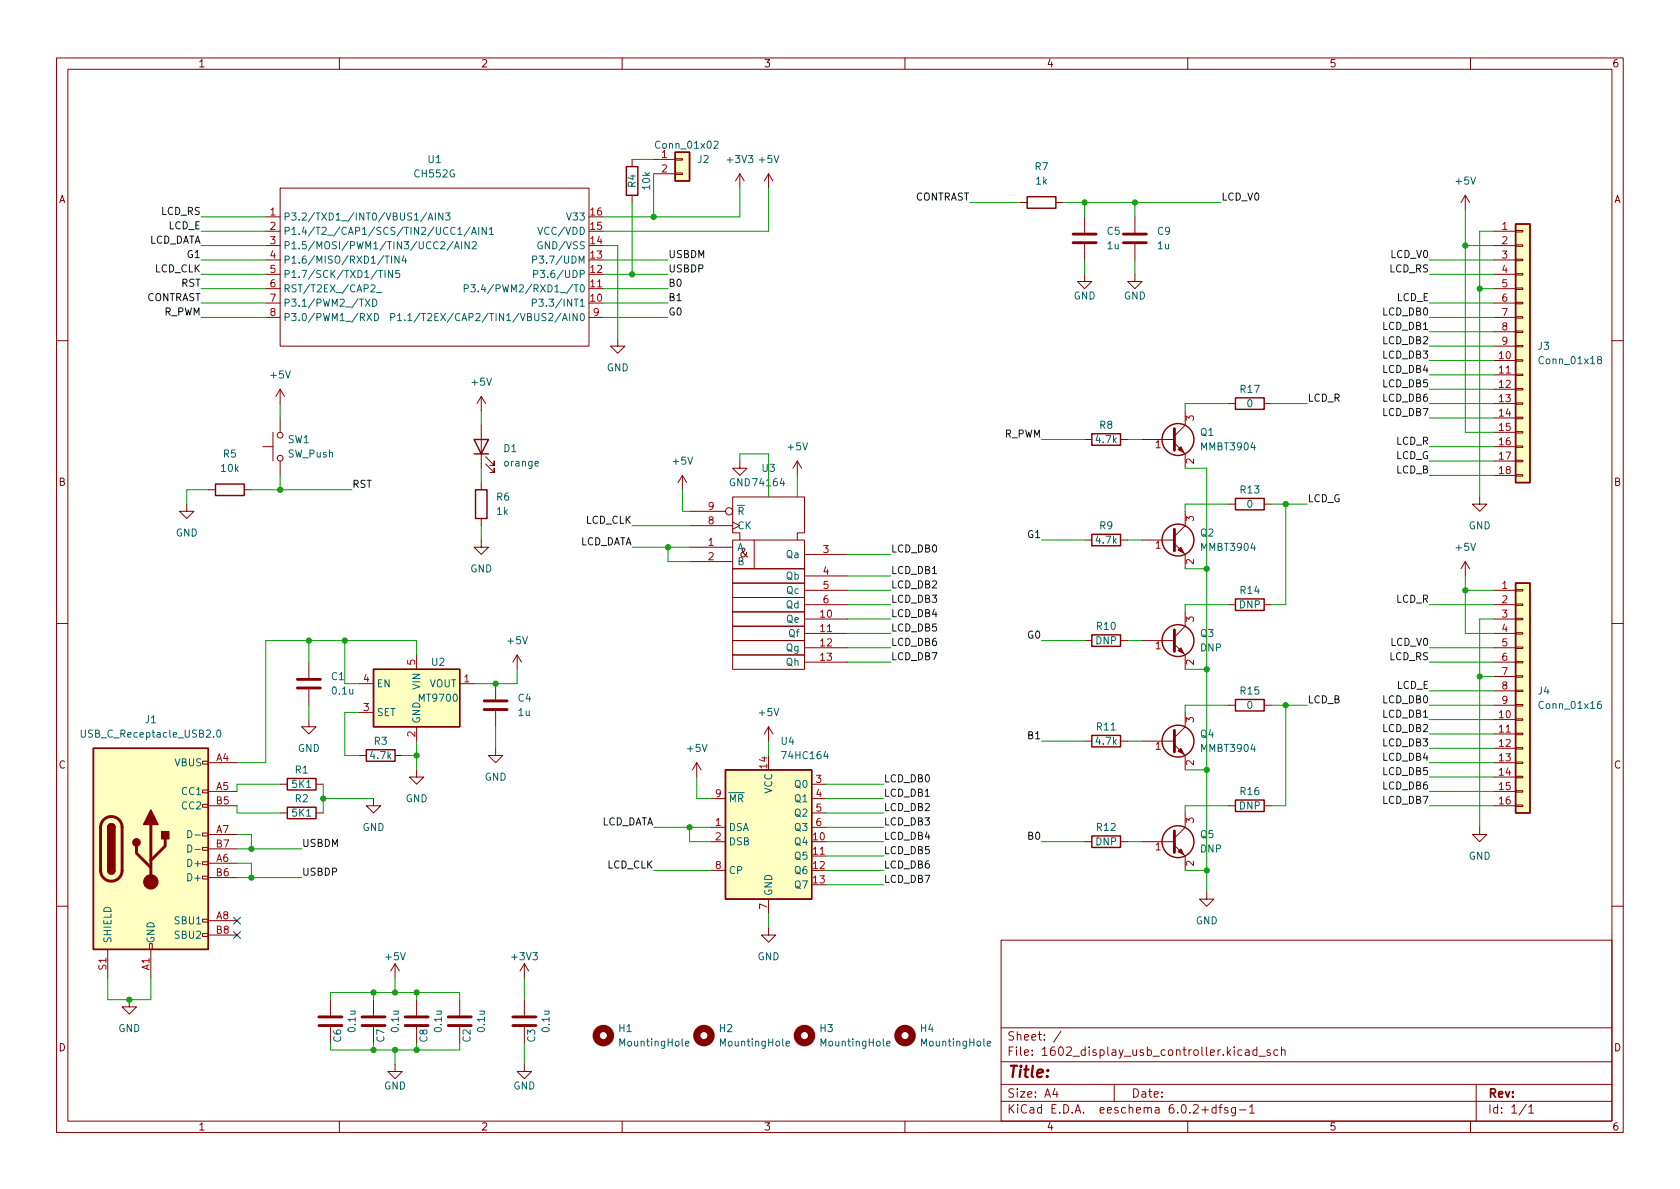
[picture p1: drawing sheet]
<svg xmlns="http://www.w3.org/2000/svg" width="297mm" height="210mm" viewBox="0 0 297 210" stroke-linecap="round" stroke-linejoin="round" font-family="sans-serif">
<g fill="none" stroke="#840000" stroke-width=".18">
<path d="M10 10.2h277v190.1h-277zM12 12.2h273v186.1h-273zM60 10.2v2M110 10.2v2M160 10.2v2M210 10.2v2M260 10.2v2M47 38.3h2.5M49.5 33.3h54.6v27.9h-54.6zM111.8 28.2v1.3M111.8 34.5v1.3M115.6 28.2h3.8"/>
<path d="M115.6 30.7h3.8M119.4 30.6h1.2v.3h-1.2zM119.4 28.1h1.2v.2h-1.2zM130.8 30.7l-.8 1.3M130.8 30.7v2.6M130.8 30.7l.8 1.3M135.9 30.7v2.6M135.9 30.7l-.8 1.3M135.9 30.7l.8 1.3M180.3 35.8h1.3M186.7 35.8h1.3M191.8 38.3v2.8"/>
<path d="M200.7 38.3v2.8M259.1 34.5l-.8 1.3M259.1 34.5v2.6M259.1 34.5l.7 1.3M47 51h2.5M47 40.9h2.5M47 43.4h2.5M47 46h2.5M47 48.5h2.5M47 53.6h2.5M47 56.1h2.5M104.1 51h2.6"/>
<path d="M104.1 56.1h2.6M109.2 59.9v1.3h1.3l-1.3 1.3-1.3-1.3h1.3M191.8 48.5v1.3h1.2l-1.2 1.2-1.3-1.2h1.3M191.8 43.2v2.8M200.7 48.5v1.3h1.2l-1.2 1.2-1.3-1.2h1.3M200.7 43.2v2.8M264.2 51h3.8M264.2 40.9h3.8M264.2 43.4h3.8M264.2 46h3.8M264.2 48.5h3.8M264.2 53.6h3.8"/>
<path d="M264.2 56.1h3.8M264.2 58.7h3.8M268 58.5h1.2v.3h-1.2zM268 56h1.2v.3h-1.2zM268 53.5h1.2v.2h-1.2zM268 50.9h1.2v.3h-1.2zM268 48.4h1.2v.2h-1.2zM268 45.8h1.2v.3h-1.2zM268 43.3h1.2v.3h-1.2zM268 40.8h1.2v.2h-1.2zM10 60.2h2M46.5 79h1.8"/>
<path d="M48.3 76.4v5.1M49.5 68.8v2.6M49.5 73.9v2.5M49.5 68.8l-.7 1.3M49.5 68.8l.8 1.3M85.1 70.1v2.5M85.1 75.2v7.6M85.1 70.1l-.8 1.3M85.1 70.1l.8 1.3M191.8 77.7h1.2M198.1 77.7h1.3M201.9 77.7h5.7"/>
<path d="M207.6 78.4l1.9 1.9v2.5M209.5 72.6v2.6l-1.9 1.9M217.2 71.4h1.2M223.5 71.4h1.3M264.2 79h3.8M264.2 71.4h3.8M264.2 63.7h3.8M264.2 66.3h3.8M264.2 68.8h3.8M264.2 73.9h3.8M264.2 76.4h3.8M264.2 61.2h3.8"/>
<path d="M268 78.9h1.2v.2h-1.2zM268 76.3h1.2v.3h-1.2zM268 73.8h1.2v.2h-1.2zM268 71.2h1.2v.3h-1.2zM268 68.7h1.2v.3h-1.2zM268 66.2h1.2v.2h-1.2zM268 63.6h1.2v.3h-1.2zM268 61.1h1.2v.2h-1.2zM285 60.2h2M33 89.1v1.3h1.3l-1.3 1.3-1.3-1.3h1.3M36.8 86.6h1.3M43.2 86.6h1.2"/>
<path d="M49.5 81.5v2.6M85.1 95.5v1.3h1.3l-1.3 1.2-1.3-1.2h1.3M85.1 85.3v1.3M85.1 91.7v1.3M85.9 82l1.5 1.6v-.8v.8h-.8M85.9 80.8l1.5 1.5v-.8v.8h-.8M120.6 84.1l-.7 1.2M120.6 84.1v2.5M120.6 84.1l.8 1.2M121.9 96.8h7.6M121.9 99.3h7.6M121.9 93h7.6"/>
<path d="M121.9 90.4h6.4M129.5 95.5h12.7v5.1h-12.7zM129.5 92.3l1.3 .7-1.3 .6M130.8 95.5v-1.3h-1.3v-6.3h12.7v6.3h-1.2v1.3M130.8 81.5v1.3h1.3l-1.3 1.3-1.3-1.3h1.3M133.3 95.5v5.1M141 81.5l-.8 1.3M141 81.5v2.6M141 81.5l.7 1.3M142.2 98h7.7M191.8 95.5h1.2M198.1 95.5h1.3"/>
<path d="M201.9 95.5h5.7M207.6 96.1l1.9 1.9v2.6M209.5 90.4v2.6l-1.9 1.9M217.2 89.1h1.2M223.5 89.1h1.3M259.1 99.3v2.5M259.1 99.3l-.8 1.3M259.1 99.3l.7 1.3M261.6 87.9v1.2h1.3l-1.3 1.3-1.3-1.3h1.3M264.2 81.5h3.8M264.2 84.1h3.8M268 83.9h1.2v.3h-1.2z"/>
<path d="M268 81.4h1.2v.3h-1.2zM10 110.2h2M54.6 117.1v2.8M73.7 115.8v2.6M91.4 115.8l-.7 1.3M91.4 115.8v2.6M91.4 115.8l.8 1.3M129.5 115.8h12.7v2.6h-12.7zM129.5 113.3h12.7v2.5h-12.7zM129.5 110.7h12.7v2.6h-12.7zM129.5 108.2h12.7v2.5h-12.7zM129.5 105.7h12.7v2.5h-12.7z"/>
<path d="M129.5 103.1h12.7v2.6h-12.7zM129.5 100.6h12.7v2.5h-12.7zM142.2 109.5h7.7M142.2 112h7.7M142.2 114.5h7.7M142.2 117.1h7.7M142.2 101.8h7.7M142.2 104.4h7.7M142.2 106.9h7.7M191.8 113.3h1.2M198.1 113.3h1.3M201.9 113.3h5.7"/>
<path d="M207.6 113.9l1.9 1.9v2.6M209.5 108.2v2.5l-1.9 1.9M217.2 106.9h1.2M223.5 106.9h1.3M264.2 109.5h3.8M264.2 112h3.8M264.2 114.5h3.8M264.2 117.1h3.8M264.2 104.4h3.8M264.2 106.9h3.8M264.2 119.6h3.8M268 119.5h1.2v.3h-1.2z"/>
<path d="M268 117h1.2v.2h-1.2zM268 114.4h1.2v.3h-1.2zM268 111.9h1.2v.2h-1.2zM268 109.3h1.2v.3h-1.2zM268 106.8h1.2v.3h-1.2zM268 104.3h1.2v.2h-1.2zM285 110.2h2M35.8 139.7h1v.5h-1zM35.8 134.6h1v.5h-1zM36.8 134.9h5.1M36.8 139.9h5.1M49.5 138.7h1.3"/>
<path d="M54.6 127.2v1.3h1.3l-1.3 1.3-1.3-1.3h1.3M54.6 121.9v2.8M55.9 138.7h1.2M63.5 120.9h2.5M63.5 126h2.5M63.5 133.6h1.3M69.8 133.6h1.3M73.7 136.1v1.3h1.2l-1.2 1.3-1.3-1.3h1.3M73.7 128.5v2.6M81.3 120.9h2.5M87.6 132.3v1.3h1.3l-1.3 1.3-1.2-1.3h1.2M87.6 120.9v2.8"/>
<path d="M87.6 125.7v2.8M123.2 134.9l-.8 1.2M123.2 134.9v2.5M123.2 134.9l.8 1.2M135.9 128.5v2.6M135.9 128.5l-.8 1.3M135.9 128.5l.8 1.3M143.5 138.7h2.5M191.8 131.1h1.2M198.1 131.1h1.3M201.9 131.1h5.7M207.6 131.7l1.9 1.9v2.5"/>
<path d="M209.5 126v2.5l-1.9 1.9M217.2 124.7h1.2M223.5 124.7h1.3M264.2 124.7h3.8M264.2 134.9h3.8M264.2 139.9h3.8M264.2 127.2h3.8M264.2 129.8h3.8M264.2 132.3h3.8M264.2 137.4h3.8M264.2 122.2h3.8M268 139.8h1.2v.3h-1.2z"/>
<path d="M268 137.3h1.2v.2h-1.2zM268 134.7h1.2v.3h-1.2zM268 132.2h1.2v.3h-1.2zM268 129.7h1.2v.2h-1.2zM268 127.1h1.2v.3h-1.2zM268 124.6h1.2v.2h-1.2zM268 122h1.2v.3h-1.2zM35.8 154.9h1v.5h-1zM35.8 152.4h1v.5h-1zM35.8 149.9h1v.5h-1zM35.8 147.3h1v.5h-1zM35.8 142.2h1v.5h-1z"/>
<path d="M36.8 152.6h5.1M36.8 147.6h5.1M36.8 142.5h5.1M36.8 155.2h5.1M36.8 150.1h5.1M49.5 143.8h1.3M55.9 143.8h1.2M66 141.2v1.3h1.3l-1.3 1.3-1.2-1.3h1.2M125.7 148.8h2.6M125.7 146.3h2.6M125.7 141.2h2.6M125.7 153.9h2.6"/>
<path d="M135.9 159v2.5M143.5 146.3h2.5M143.5 151.4h2.5M143.5 141.2h2.5M143.5 143.8h2.5M191.8 148.8h1.2M198.1 148.8h1.3M201.9 148.8h5.7M207.6 149.5l1.9 1.9v2.5M209.5 143.8v2.5l-1.9 1.9M213.4 157.7v1.3h1.2l-1.2 1.3-1.3-1.3h1.3M217.2 142.5h1.2"/>
<path d="M223.5 142.5h1.3M261.6 146.3v1.3h1.3l-1.3 1.2-1.3-1.2h1.3M264.2 142.5h3.8M268 142.4h1.2v.2h-1.2zM10 160.2h2M19 167.9v5.1M22.9 176.8v1.2h1.2l-1.2 1.3-1.3-1.3h1.3M26.4 166.9h.5v1h-.5zM26.7 167.9v5.1M35.8 165.1h1v.5h-1zM35.8 162.6h1v.5h-1zM36.8 162.8h5.1"/>
<path d="M36.8 165.3h5.1M58.4 176.8v2.8M66 176.8v2.8M69.8 170.4l-.7 1.3M69.8 170.4v2.6M69.8 170.4l.8 1.3M73.7 176.8v2.8M81.3 176.8v2.8M92.7 170.4v2.6M92.7 176.8v2.8M92.7 170.4l-.8 1.3M92.7 170.4l.8 1.3"/>
<path d="M135.9 164.1v1.2h1.3l-1.3 1.3-1.3-1.3h1.3M177 166.3h108v32h-108zM285 160.2h2M60 198.3v2M69.8 188.2v1.3h1.3l-1.3 1.2-1.2-1.2h1.2M92.7 188.2v1.3h1.3l-1.3 1.2-1.3-1.2h1.3M110 198.3v2M160 198.3v2M177 194.8h108M177 191.8h108M177 187.8h108M177 181.8h108"/>
<path d="M186.5 192.5l-.4 1h1M186.9 193v1M187.6 182.4l-1.3 1.9M197 191.8v3M210 198.3v2M215 195.9l-.4-.1-.3 .3v.4l.1 .3h.6M215 195.3v1.5M215.5 195.8h.6M216.1 195.3l-.4 .2v1.3M217.1 195.9l-.4-.1-.2 .2 .1 .3 .5 .1v.4h-.6M218.4 195.8v1.2l-.3 .3h-.3M218.4 195.9l-.4-.1-.3 .3v.4l.2 .3h.5"/>
<path d="M219.1 196.3h1.2M220.2 185.7h.6l.1 .9M220.9 186l-.5 .1a.29 .29 0 0 0-.3 .2 .29 .29 0 0 0 .3 .3h.5M220.9 195.8l.5-.5v1.5M220.9 196.8h.9M222.2 185.7l-.4-.1-.3 .3v.4l.1 .3h.6M222.2 185.1v1.5M222.6 186.8h1.1M224.6 185.7l-.4-.1-.2 .2 .1 .3 .5 .1v.4h-.6M225.9 185.7l-.4-.1-.3 .3v.4l.2 .3h.5M226.6 185.8l.2-.2 .3 .1 .1 .9M226.6 185.1v1.5"/>
<path d="M260 198.3v2M261 191.8v6.5M269.9 195.3l-1.3 1.9M270.3 195.8l.4-.5v1.5M270.3 196.8h.9"/>
<circle cx="49.5" cy="77" r=".51"/>
<circle cx="49.5" cy="81" r=".51"/>
<circle cx="128.9" cy="90.4" r=".63"/>
</g>
<g fill="none" stroke="#840000" stroke-width=".25">
<path d="M110.7 29.5h2.1v5h-2.1zM119.4 26.9h2.5v5.1h-2.5zM181.6 34.8h5.1v2h-5.1zM268 39.6h2.5v45.7h-2.5zM83.8 77.7h2.6l-1.3 2.6zM193 76.7h5.1v2h-5.1zM218.4 70.4h5.1v2h-5.1zM38.1 85.6h5.1v2h-5.1zM83.8 80.3h2.6M84.1 86.6h2v5.1h-2zM193 94.5h5.1v2h-5.1zM218.4 88.1h5.1v2.1h-5.1z"/>
<path d="M66 118.4h15.3v10.1h-15.3zM193 112.3h5.1v2h-5.1zM218.4 105.9h5.1v2h-5.1zM268 103.1h2.5v40.7h-2.5zM16.5 132.3h20.3v35.6h-20.3zM50.8 137.7h5.1v2h-5.1zM64.8 132.6h5v2h-5zM128.3 136.1h15.2v22.9h-15.2zM193 130h5.1v2.1h-5.1zM218.4 123.7h5.1v2h-5.1zM19 153.9a.64 .64 0 0 0 .7 .7 .64 .64 0 0 0 .6-.7M19 146.3a.64 .64 0 0 1 .7-.6 .64 .64 0 0 1 .6 .6"/>
<path d="M50.8 142.7h5.1v2.1h-5.1zM193 147.8h5.1v2.1h-5.1zM218.4 141.5h5.1v2h-5.1z"/>
<circle cx="208.3" cy="77.7" r="2.82"/>
<circle cx="208.3" cy="95.5" r="2.82"/>
<circle cx="208.3" cy="113.3" r="2.82"/>
<circle cx="208.3" cy="131.1" r="2.82"/>
<circle cx="208.3" cy="148.8" r="2.82"/>
</g>
<g fill="#ffffc2" stroke="#ffffc2" stroke-width=".18">
<path d="M119.4 26.9h2.5v5.1h-2.5z"/>
<path d="M128.3 136.1h15.2v22.9h-15.2z"/>
<path d="M268 39.6h2.5v45.7h-2.5z"/>
<path d="M16.5 132.3h20.3v35.6h-20.3z"/>
<path d="M66 118.4h15.3v10.1h-15.3z"/>
<path d="M268 103.1h2.5v40.7h-2.5z"/>
</g>
<g fill="none" stroke="#006464" stroke-width=".18">
<path d="M75.5 37.6l-1.1 1.6M75.7 38.9l.4-1.2 .4 1.2M75.8 38.6h.6M77 37.7v1.2M78.3 37.7v1.2l-.7-1.2v1.2M78.8 37.7h.8l-.5 .4 .4 .2v.5l-.2 .1-.5-.1M126.2 25.1l.5-.1 .3 .3-.8 .9h.8M64.6 52.9l.8 1.3M64.9 55.4l.8 1.3M65.4 52.9l-.8 1.3M65.6 50.5l.5-.1 .2 .3-.8 .9h.8M65.7 55.4l-.8 1.3"/>
<path d="M65.9 52.9a.64 .64 0 0 1 .7 .6 .64 .64 0 0 1-.7 .7zM66.2 55.4a.64 .64 0 0 1 .7 .7 .64 .64 0 0 1-.7 .6zM66.6 51.7h.9M68.1 45.3h.7M68.1 47.8v1.3M69.1 56.1l.6-.1 .1-.1-.1-.3-.6-.2v1.3M69.2 45.3v1.2M69.4 47.8v1.3l-.7-1.3v1.3M70.3 55.8l.4-.4v1.3M70.3 56.7h.7M70.6 45.3v1.2l-.8-1.2v1.2M70.6 47.8h-.6v.6l.1-.1 .5 .1 .1 .1-.1 .5-.2 .1-.4-.1"/>
<path d="M71.4 45.2l-.3 .9h.8M71.6 56.6v.1M71.7 45.7v.8M72.1 55.8l.4-.4v1.3M72.1 56.7h.7M74.3 55.4l-1.1 1.6M80.1 42.7l-1.1 1.6M80.4 44l.4-1.3 .4 1.3M80.5 43.6h.6M81 40.6l.3-.4v1.3M81 41.5h.7M81.6 42.7v1.3"/>
<path d="M82.1 51h.6l.1-.2v-.3l-.7-.1v1.2M83 42.7v1.3l-.8-1.3v1.3M83.1 40.1l-1.1 1.7M83.2 50.4h.8l-.4 .4 .4 .2v.5l-.2 .1-.6-.1M83.4 41.5l.4-1.3 .4 1.3M83.5 42.9l.5-.2 .2 .4-.8 .9h.8M83.5 41.1h.6M84.6 51.5v.1M84.6 40.2v1.3M86 40.2v1.3l-.7-1.3v1.3M86.5 40.6l.4-.4v1.3M86.5 41.5h.7"/>
<path d="M94.1 53.6l.6-.1 .1-.2v-.3l-.7-.1v1.3M94.2 45.9h.6l.1-.2-.1-.3-.6-.1v1.2M94.4 48.5l.6-.1 .1-.2-.1-.3-.6-.1v1.3M95.8 42.8a.59 .59 0 0 0-.7 .6 .59 .59 0 0 0 .7 .5l.1-.4h-.3M282.7 63.6l-.3-.2 .1-.2 .2-.1h.3l.2 .2-.1 .2-.5 .2-.2 .1v.3l.3 .2h.3l.2-.2v-.3l-.3-.2M14.4 129.1v1l.2 .3h.2l.3-.3v-1M38.4 129.2l.2-.1a.68 .68 0 0 1 .5 .6 .68 .68 0 0 1-.5 .7l-.2-.2-.1-.3zM283 124l-.3 .1a.86 .86 0 0 0 0 1.2l.4-.1 .1-.5-.3-.2h-.2l-.3 .2M33.2 146.9a.64 .64 0 0 1 .7 .6 .64 .64 0 0 1-.7 .6zM33.2 149.4a.64 .64 0 0 1 .7 .6 .64 .64 0 0 1-.7 .7zM34.5 147.7h.9M34.5 150.2h.9"/>
<path d="M121.2 184.5l.6-.1v-.2l-.4-.1-.2 .2 .1 .6h.5M139 184.5l.6-.1-.1-.2-.3-.1-.2 .2 .1 .6h.4M156.8 184.5l.6-.1-.1-.2-.3-.1-.2 .2v.6h.5M174.6 184.5l.6-.1-.1-.2-.4-.1-.1 .2v.6h.5"/>
</g>
<g fill="none" stroke="#840000" stroke-width=".51">
<path d="M189.7 42.9h4.1M189.7 41.4h4.1M198.6 42.9h4.1M198.6 41.4h4.1M207.6 75.8v3.8M207.6 93.6v3.8M207.6 111.4v3.8M52.6 121.7h4M52.6 120.1h4M85.6 125.5h4.1M85.6 123.9h4.1M207.6 129.2v3.8"/>
<path d="M18.3 145a1.91 1.91 0 0 1 2.1-.5 1.91 1.91 0 0 1 1.2 1.8v7.6a1.91 1.91 0 0 1-1.9 1.9 1.91 1.91 0 0 1-1.9-1.9v-7.8l.2-.6zM24.1 149.6v1.3l2.6 2.5M26.7 145.8v10.2M29.2 148.3v1.3l-2.5 2.5M207.6 146.9v3.8M56.4 179.8h4.1M64 179.8h4.1M71.6 179.8h4.1M79.2 179.8h4.1M90.7 179.8h4M56.4 181.4h4.1M64 181.4h4.1"/>
<path d="M71.6 181.4h4.1M79.2 181.4h4.1M90.7 181.4h4"/>
</g>
<g fill="#840000" stroke="#840000" stroke-width=".18">
<path d="M208.3 132.8l.5-.5 .5 1z"/>
<path d="M208.3 150.6l.5-.5 .5 1z"/>
<path d="M208.3 97.3l.5-.5 .5 1z"/>
<path d="M208.3 79.5l.5-.5 .5 1z"/>
<path d="M208.3 115.1l.5-.6 .5 1.1z"/>
<circle cx="26.7" cy="156" r="1.27"/>
</g>
<g fill="none" stroke="#840000" stroke-width="1.3">
<circle cx="106.7" cy="183.1" r="1.27"/>
<circle cx="124.5" cy="183.1" r="1.27"/>
<circle cx="142.2" cy="183.1" r="1.27"/>
<circle cx="160" cy="183.1" r="1.27"/>
</g>
<g fill="#840000" stroke="#840000" stroke-width=".25">
<path d="M19 153.9h1.3a.64 .64 0 0 1-.6 .7 .64 .64 0 0 1-.7-.7z"/>
<path d="M19 146.3h1.3v7.6h-1.3z"/>
<path d="M19.2 145.9a.64 .64 0 0 1 .7-.2 .64 .64 0 0 1 .4 .6h-1.3z"/>
<path d="M26.7 143.3l1.2 2.5h-2.5z"/>
<path d="M28.6 147.1h1.2v1.2h-1.2z"/>
<circle cx="24.1" cy="149" r=".63"/>
</g>
<g fill="none" stroke="#009600" stroke-width=".18">
<path d="M35.6 38.3h11.4M111.8 28.2h3.8M111.8 35.8v12.7M115.6 30.7v7.6M130.8 33.3v5h-24.1M135.9 33.3v7.6h-29.2M171.4 35.8h8.9M188 35.8h27.9M191.8 35.8v2.5M200.7 35.8v2.5M259.1 37.1v39.3h5.1M35.6 43.4h11.4"/>
<path d="M35.6 51h11.4M35.6 40.9h11.4M35.6 56.1h11.4M35.6 53.6h11.4M35.6 46h11.4M35.6 48.5h11.4M106.7 43.4h2.5v16.5M106.7 51h11.4M106.7 56.1h11.4M106.7 53.6h11.4M106.7 46h11.4M106.7 48.5h11.4"/>
<path d="M191.8 46v2.5M200.7 46v2.5M252.7 56.1h11.5M252.7 53.6h11.5M252.7 46h11.5M252.7 48.5h11.5M252.7 58.7h11.5M259.1 43.4h5.1M261.6 51h2.6M264.2 40.9h-2.6v47M49.5 71.4v2.5M85.1 72.6v2.6"/>
<path d="M184.1 77.7h7.7M199.4 77.7h2.5M217.2 71.4h-7.7v1.2M224.8 71.4h6.3M252.7 71.4h11.5M252.7 73.9h11.5M252.7 61.2h11.5M252.7 68.8h11.5M252.7 63.7h11.5M252.7 66.3h11.5M252.7 79h11.5M36.8 86.6h-3.8v2.5"/>
<path d="M44.4 86.6h17.8M49.5 84.1v2.5M85.1 82.8v2.5M85.1 93v2.5M111.8 93h10.1M111.8 96.8h10.1M118.1 96.8v2.5h3.8M120.6 86.6v3.8h1.3M130.8 81.5v-1.2h5.1v7.6M141 84.1v3.8M149.9 98h7.6M184.1 95.5h7.7"/>
<path d="M199.4 95.5h2.5M209.5 82.8h3.9v74.9M217.2 89.1h-7.7v1.3M224.8 89.1h6.3M227.3 89.1v17.8h-2.5M252.7 84.1h11.5M252.7 81.5h11.5M54.6 113.3v3.8M61 113.3v7.6h2.5M73.7 115.8v-2.5h-26.7v21.6h-5.1M91.4 118.4v2.5h-7.6M149.9 104.4h7.6"/>
<path d="M149.9 112h7.6M149.9 106.9h7.6M149.9 109.5h7.6M149.9 101.8h7.6M149.9 114.5h7.6M149.9 117.1h7.6M184.1 113.3h7.7M199.4 113.3h2.5M209.5 118.4h3.9M209.5 100.6h3.9M217.2 106.9h-7.7v1.3M252.7 106.9h11.5"/>
<path d="M252.7 114.5h11.5M252.7 117.1h11.5M259.1 104.4h5.1M259.1 101.8v10.2h5.1M261.6 119.6h2.6M264.2 109.5h-2.6v36.8M49.5 138.7h-7.6v1.2M54.6 124.7v2.5M57.1 138.7v5.1M63.5 126h-2.5v7.6h2.5M71.1 133.6h2.6M73.7 131.1v5"/>
<path d="M87.6 128.5v3.8M123.2 137.4v3.8h2.5M135.9 131.1v2.5M146 138.7h10.2M184.1 131.1h7.7M199.4 131.1h2.5M209.5 136.1h3.9M217.2 124.7h-7.7v1.3M224.8 124.7h6.3M227.3 124.7v17.8h-2.5M252.7 127.2h11.5M252.7 137.4h11.5"/>
<path d="M252.7 129.8h11.5M252.7 134.9h11.5M252.7 124.7h11.5M252.7 122.2h11.5M252.7 139.9h11.5M252.7 132.3h11.5M41.9 142.5v1.3h7.6M41.9 147.6h2.5v2.5M41.9 155.2h11.4M41.9 152.6h2.5v2.6M41.9 150.1h11.4M57.1 141.2h8.9"/>
<path d="M115.6 153.9h10.1M115.6 146.3h10.1M121.9 146.3v2.5h3.8M146 148.8h10.2M146 153.9h10.2M146 143.8h10.2M146 141.2h10.2M146 151.4h10.2M146 156.5h10.2M146 146.3h10.2M184.1 148.8h7.7M199.4 148.8h2.5"/>
<path d="M209.5 153.9h3.9M217.2 142.5h-7.7v1.3M252.7 142.5h11.5M19 173v3.8h7.7v-3.8M58.4 176.8v-1.3h22.9v1.3M66 175.5v1.3M69.8 173v2.5M73.7 175.5v1.3M92.7 173v3.8M135.9 161.5v2.6M58.4 184.4v1.3h22.9v-1.3M66 184.4v1.3"/>
<path d="M69.8 185.7v2.5M73.7 184.4v1.3M92.7 184.4v3.8"/>
</g>
<path d="M41.3 162.2l1.2 1.2M41.3 164.7l1.2 1.3M42.5 162.2l-1.2 1.2M42.5 164.7l-1.2 1.3" fill="none" stroke="#000084" stroke-width=".18"/>
<g fill="#009600" stroke="#009600" stroke-width=".18">
<circle cx="57.1" cy="141.2" r=".46"/>
<circle cx="73.7" cy="133.6" r=".46"/>
<circle cx="87.6" cy="120.9" r=".46"/>
<circle cx="73.7" cy="185.7" r=".46"/>
<circle cx="69.8" cy="185.7" r=".46"/>
<circle cx="69.8" cy="175.5" r=".46"/>
<circle cx="66" cy="175.5" r=".46"/>
<circle cx="73.7" cy="175.5" r=".46"/>
<circle cx="66" cy="185.7" r=".46"/>
<circle cx="54.6" cy="113.3" r=".46"/>
<circle cx="61" cy="113.3" r=".46"/>
<circle cx="49.5" cy="86.6" r=".46"/>
<circle cx="115.6" cy="38.3" r=".46"/>
<circle cx="111.8" cy="48.5" r=".46"/>
<circle cx="44.4" cy="150.1" r=".46"/>
<circle cx="44.4" cy="155.2" r=".46"/>
<circle cx="22.9" cy="176.8" r=".46"/>
<circle cx="213.4" cy="136.1" r=".46"/>
<circle cx="227.3" cy="124.7" r=".46"/>
<circle cx="121.9" cy="146.3" r=".46"/>
<circle cx="118.1" cy="96.8" r=".46"/>
<circle cx="213.4" cy="100.6" r=".46"/>
<circle cx="200.7" cy="35.8" r=".46"/>
<circle cx="191.8" cy="35.8" r=".46"/>
<circle cx="259.1" cy="43.4" r=".46"/>
<circle cx="261.6" cy="51" r=".46"/>
<circle cx="227.3" cy="89.1" r=".46"/>
<circle cx="213.4" cy="118.4" r=".46"/>
<circle cx="213.4" cy="153.9" r=".46"/>
<circle cx="261.6" cy="119.6" r=".46"/>
<circle cx="259.1" cy="104.4" r=".46"/>
</g>
<text font-size="2.8" fill="#840000" x="178" y="190.6">Title:</text>
<g font-size="2.1" fill="#840000">
<text x="130.8" y="98.5">&amp;</text>
<text x="178" y="184">Sheet: /</text>
<text x="178" y="186.7">File: 1602_display_usb_controller.kicad_sch</text>
<text x="178" y="196.9">KiCad E.D.A. eeschema 6.0.2+dfsg-1</text>
<text x="178" y="194.1">Size: A4</text>
<text x="200" y="194.1">Date:</text>
<text x="263" y="194.1">Rev:</text>
<text x="263" y="196.9">Id: 1/1</text>
</g>
<g font-size="1.8" fill="#840000">
<text x="35" y="11.9">1</text>
<text x="85" y="11.9">2</text>
<text x="135" y="11.9">3</text>
<text x="185" y="11.9">4</text>
<text x="235" y="11.9">5</text>
<text x="285" y="11.9">6</text>
<text x="10.3" y="35.9">A</text>
<text x="285.3" y="35.9">A</text>
<text x="10.3" y="85.9">B</text>
<text x="285.3" y="85.9">B</text>
<text x="10.3" y="135.9">C</text>
<text x="285.3" y="135.9">C</text>
<text x="10.3" y="185.9">D</text>
<text x="285.3" y="185.9">D</text>
<text x="35" y="199.9">1</text>
<text x="85" y="199.9">2</text>
<text x="135" y="199.9">3</text>
<text x="185" y="199.9">4</text>
<text x="235" y="199.9">5</text>
<text x="285" y="199.9">6</text>
</g>
<g font-size="1.8" fill="#006464">
<text x="75.7" y="28.8">U1</text>
<text x="116.2" y="26.3">Conn_01x02</text>
<text x="123.4" y="28.8">J2</text>
<text x="128.7" y="28.8">+3V3</text>
<text x="134.3" y="28.8">+5V</text>
<text x="73.4" y="31.4">CH552G</text>
<text x="112.4" y="33.1" transform="rotate(-90 112.4 33.1)">R4</text>
<text x="114.9" y="33.5" transform="rotate(-90 114.9 33.5)">10k</text>
<text x="183" y="30.1">R7</text>
<text x="183.2" y="32.6">1k</text>
<text x="257.5" y="32.6">+5V</text>
<text x="50" y="39">P3.2/TXD1_/INT0/VBUS1/AIN3</text>
<text x="50" y="41.5">P1.4/T2_/CAP1/SCS/TIN2/UCC1/AIN1</text>
<text x="95.7" y="41.5">VCC/VDD</text>
<text x="100.5" y="39">V33</text>
<text x="195.8" y="41.5">C5</text>
<text x="204.7" y="41.5">C9</text>
<text x="50" y="44.1">P1.5/MOSI/PWM1/TIN3/UCC2/AIN2</text>
<text x="50" y="46.6">P1.6/MISO/RXD1/TIN4</text>
<text x="95.5" y="46.6">P3.7/UDM</text>
<text x="95.7" y="44.1">GND/VSS</text>
<text x="195.8" y="44.1">1u</text>
<text x="204.7" y="44.1">1u</text>
<text x="50" y="49.1">P1.7/SCK/TXD1/TIN5</text>
<text x="50" y="51.7">RST/T2EX_/CAP2_</text>
<text x="85.4" y="51.7">P3.4/PWM2/RXD1_/T0</text>
<text x="95.8" y="49.1">P3.6/UDP</text>
<text x="189.8" y="53">GND</text>
<text x="198.7" y="53">GND</text>
<text x="50" y="54.2">P3.1/PWM2_/TXD</text>
<text x="50" y="56.8">P3.0/PWM1_/RXD</text>
<text x="74.6" y="56.8">P1.1/T2EX/CAP2/TIN1/VBUS2/AIN0</text>
<text x="95.7" y="54.2">P3.3/INT1</text>
<text x="107.3" y="65.7">GND</text>
<text x="272" y="61.8">J3</text>
<text x="272.4" y="64.4">Conn_01x18</text>
<text x="47.9" y="66.9">+5V</text>
<text x="83.5" y="68.2">+5V</text>
<text x="219.4" y="69.5">R17</text>
<text x="194.4" y="75.8">R8</text>
<text x="212.3" y="77.1">Q1</text>
<text x="220.5" y="72">0</text>
<text x="39.2" y="83.4">10k</text>
<text x="39.5" y="80.9">R5</text>
<text x="50.9" y="78.4">SW1</text>
<text x="50.9" y="80.9">SW_Push</text>
<text x="89.1" y="79.9">D1</text>
<text x="89.3" y="82.5">orange</text>
<text x="119.1" y="82.2">+5V</text>
<text x="134.8" y="83.4">U3</text>
<text x="139.4" y="79.6">+5V</text>
<text x="193.9" y="78.4">4.7k</text>
<text x="212.5" y="79.6">MMBT3904</text>
<text x="87.8" y="88.5">R6</text>
<text x="128.8" y="86">GND 74164</text>
<text x="219.4" y="87.2">R13</text>
<text x="220.5" y="89.8">0</text>
<text x="31.1" y="94.9">GND</text>
<text x="87.8" y="91.1">1k</text>
<text x="130.3" y="93.6">CK</text>
<text x="130.3" y="91.1">~{R}</text>
<text x="194.4" y="93.6">R9</text>
<text x="212.3" y="94.9">Q2</text>
<text x="259.7" y="93.6">GND</text>
<text x="83.1" y="101.2">GND</text>
<text x="130.3" y="97.4">A</text>
<text x="130.3" y="99.9">B</text>
<text x="139.1" y="98.7">Qa</text>
<text x="193.9" y="96.1">4.7k</text>
<text x="212.5" y="97.4">MMBT3904</text>
<text x="257.5" y="97.4">+5V</text>
<text x="139" y="102.5">Qb</text>
<text x="139" y="107.6">Qd</text>
<text x="139.1" y="105">Qc</text>
<text x="219.1" y="107.6">DNP</text>
<text x="219.4" y="105">R14</text>
<text x="89.8" y="113.9">+5V</text>
<text x="139.1" y="110.1">Qe</text>
<text x="139.5" y="112.6">Qf</text>
<text x="193.7" y="113.9">DNP</text>
<text x="194" y="111.4">R10</text>
<text x="212.3" y="112.6">Q3</text>
<text x="76.3" y="117.7">U2</text>
<text x="139" y="115.2">Qg</text>
<text x="139" y="117.7">Qh</text>
<text x="212.2" y="115.2">DNP</text>
<text x="58.6" y="120.3">C1</text>
<text x="58.8" y="122.8">0.1u</text>
<text x="66.5" y="121.5">EN</text>
<text x="74.2" y="124.1">MT9700</text>
<text x="74.3" y="121.8" transform="rotate(-90 74.3 121.8)">VIN</text>
<text x="75.9" y="121.5">VOUT</text>
<text x="91.6" y="124.1">C4</text>
<text x="219.4" y="122.8">R15</text>
<text x="220.5" y="125.3">0</text>
<text x="272" y="122.8">J4</text>
<text x="272.4" y="125.3">Conn_01x16</text>
<text x="14.9" y="130.4">USB_C_Receptacle_USB2.0</text>
<text x="25.7" y="127.9">J1</text>
<text x="66.2" y="131.7">R3</text>
<text x="66.5" y="126.6">SET</text>
<text x="74.3" y="128" transform="rotate(-90 74.3 128)">GND</text>
<text x="91.7" y="126.6">1u</text>
<text x="134.3" y="126.6">+5V</text>
<text x="138.1" y="131.7">U4</text>
<text x="193.9" y="131.7">4.7k</text>
<text x="194" y="129.2">R11</text>
<text x="212.3" y="130.4">Q4</text>
<text x="30.9" y="135.5">VBUS</text>
<text x="52.2" y="136.8">R1</text>
<text x="52.6" y="133">GND</text>
<text x="65.6" y="134.2">4.7k</text>
<text x="121.6" y="133">+5V</text>
<text x="138.6" y="134.2">74HC164</text>
<text x="212.5" y="133">MMBT3904</text>
<text x="32.3" y="140.6">CC1</text>
<text x="32.3" y="143.1">CC2</text>
<text x="51.7" y="139.3">5K1</text>
<text x="52.2" y="141.9">R2</text>
<text x="71.7" y="141.9">GND</text>
<text x="85.7" y="138">GND</text>
<text x="128.8" y="141.9">~{MR}</text>
<text x="136.5" y="140.4" transform="rotate(-90 136.5 140.4)">VCC</text>
<text x="140.6" y="139.3">Q0</text>
<text x="140.6" y="141.9">Q1</text>
<text x="219.1" y="143.1">DNP</text>
<text x="219.4" y="140.6">R16</text>
<text x="51.7" y="144.4">5K1</text>
<text x="64.1" y="146.9">GND</text>
<text x="128.8" y="146.9">DSA</text>
<text x="128.8" y="149.5">DSB</text>
<text x="140.6" y="149.5">Q4</text>
<text x="140.6" y="144.4">Q2</text>
<text x="140.6" y="146.9">Q3</text>
<text x="193.7" y="149.5">DNP</text>
<text x="194" y="146.9">R12</text>
<text x="212.3" y="148.2">Q5</text>
<text x="33.5" y="153.3">D+</text>
<text x="33.5" y="155.8">D+</text>
<text x="128.8" y="154.6">CP</text>
<text x="140.6" y="152">Q5</text>
<text x="140.6" y="154.6">Q6</text>
<text x="212.2" y="150.7">DNP</text>
<text x="259.7" y="152">GND</text>
<text x="136.5" y="158.5" transform="rotate(-90 136.5 158.5)">GND</text>
<text x="140.6" y="157.1">Q7</text>
<text x="19.7" y="166.9" transform="rotate(-90 19.7 166.9)">SHIELD</text>
<text x="27.3" y="166.9" transform="rotate(-90 27.3 166.9)">GND</text>
<text x="31.1" y="163.4">SBU1</text>
<text x="31.1" y="166">SBU2</text>
<text x="211.4" y="163.4">GND</text>
<text x="68.3" y="169.8">+5V</text>
<text x="90.6" y="169.8">+3V3</text>
<text x="133.9" y="169.8">GND</text>
<text x="20.9" y="182.5">GND</text>
<text x="60.3" y="184.3" transform="rotate(-90 60.3 184.3)">C6</text>
<text x="62.9" y="182.4" transform="rotate(-90 62.9 182.4)">0.1u</text>
<text x="67.9" y="184.3" transform="rotate(-90 67.9 184.3)">C7</text>
<text x="70.5" y="182.4" transform="rotate(-90 70.5 182.4)">0.1u</text>
<text x="75.6" y="184.3" transform="rotate(-90 75.6 184.3)">C8</text>
<text x="78.1" y="182.4" transform="rotate(-90 78.1 182.4)">0.1u</text>
<text x="83.2" y="184.3" transform="rotate(-90 83.2 184.3)">C2</text>
<text x="85.7" y="182.4" transform="rotate(-90 85.7 182.4)">0.1u</text>
<text x="94.6" y="184.3" transform="rotate(-90 94.6 184.3)">C3</text>
<text x="97.2" y="182.4" transform="rotate(-90 97.2 182.4)">0.1u</text>
<text x="109.4" y="182.5">H1</text>
<text x="109.8" y="185">MountingHole</text>
<text x="127.2" y="182.5">H2</text>
<text x="127.6" y="185">MountingHole</text>
<text x="145" y="182.5">H3</text>
<text x="145.3" y="185">MountingHole</text>
<text x="162.8" y="182.5">H4</text>
<text x="163.1" y="185">MountingHole</text>
<text x="67.9" y="192.7">GND</text>
<text x="90.7" y="192.7">GND</text>
</g>
<g font-size="1.8" fill="#a90000">
<text x="117" y="27.9">1</text>
<text x="117" y="30.5">2</text>
<text x="47.8" y="38.1">1</text>
<text x="47.8" y="40.6">2</text>
<text x="104.4" y="40.6">15</text>
<text x="104.4" y="38.1">16</text>
<text x="265.6" y="40.6">1</text>
<text x="47.8" y="43.2">3</text>
<text x="47.8" y="45.7">4</text>
<text x="104.4" y="45.7">13</text>
<text x="104.4" y="43.2">14</text>
<text x="265.6" y="43.2">2</text>
<text x="265.6" y="45.7">3</text>
<text x="47.8" y="48.3">5</text>
<text x="47.8" y="50.8">6</text>
<text x="47.8" y="53.3">7</text>
<text x="104.4" y="53.3">10</text>
<text x="104.4" y="50.8">11</text>
<text x="104.4" y="48.3">12</text>
<text x="265.6" y="48.3">4</text>
<text x="265.6" y="50.8">5</text>
<text x="265.6" y="53.3">6</text>
<text x="47.8" y="55.9">8</text>
<text x="104.9" y="55.9">9</text>
<text x="265.6" y="55.9">7</text>
<text x="265.6" y="58.4">8</text>
<text x="265.1" y="63.5">10</text>
<text x="265.6" y="61">9</text>
<text x="265.1" y="66">11</text>
<text x="265.1" y="68.6">12</text>
<text x="265.1" y="71.1">13</text>
<text x="211.1" y="74.4" transform="rotate(-90 211.1 74.4)">3</text>
<text x="265.1" y="73.7">14</text>
<text x="265.1" y="76.2">15</text>
<text x="204.3" y="79.2">1</text>
<text x="211.1" y="82" transform="rotate(-90 211.1 82)">2</text>
<text x="265.1" y="78.7">16</text>
<text x="265.1" y="81.3">17</text>
<text x="265.1" y="83.8">18</text>
<text x="125.2" y="92.7">8</text>
<text x="125.2" y="90.2">9</text>
<text x="211.1" y="92.2" transform="rotate(-90 211.1 92.2)">3</text>
<text x="125.2" y="96.5">1</text>
<text x="125.2" y="99.1">2</text>
<text x="145.6" y="97.8">3</text>
<text x="145.6" y="101.6">4</text>
<text x="204.3" y="97">1</text>
<text x="211.1" y="99.8" transform="rotate(-90 211.1 99.8)">2</text>
<text x="145.6" y="104.1">5</text>
<text x="145.6" y="106.7">6</text>
<text x="265.6" y="104.1">1</text>
<text x="265.6" y="106.7">2</text>
<text x="145.1" y="109.2">10</text>
<text x="145.1" y="111.8">11</text>
<text x="211.1" y="110" transform="rotate(-90 211.1 110)">3</text>
<text x="265.6" y="109.2">3</text>
<text x="265.6" y="111.8">4</text>
<text x="73.4" y="117.6" transform="rotate(-90 73.4 117.6)">5</text>
<text x="145.1" y="114.3">12</text>
<text x="145.1" y="116.8">13</text>
<text x="204.3" y="114.8">1</text>
<text x="211.1" y="117.6" transform="rotate(-90 211.1 117.6)">2</text>
<text x="265.6" y="114.3">5</text>
<text x="265.6" y="116.8">6</text>
<text x="265.6" y="119.4">7</text>
<text x="64.3" y="125.7">3</text>
<text x="64.3" y="120.6">4</text>
<text x="82.1" y="120.6">1</text>
<text x="265.6" y="121.9">8</text>
<text x="265.6" y="124.5">9</text>
<text x="73.4" y="130.3" transform="rotate(-90 73.4 130.3)">2</text>
<text x="211.1" y="127.7" transform="rotate(-90 211.1 127.7)">3</text>
<text x="265.1" y="127">10</text>
<text x="265.1" y="129.5">11</text>
<text x="38.2" y="134.6">A4</text>
<text x="135.6" y="135.9" transform="rotate(-90 135.6 135.9)">14</text>
<text x="204.3" y="132.6">1</text>
<text x="211.1" y="135.4" transform="rotate(-90 211.1 135.4)">2</text>
<text x="265.1" y="132.1">12</text>
<text x="265.1" y="134.6">13</text>
<text x="265.1" y="137.2">14</text>
<text x="38.2" y="139.7">A5</text>
<text x="38.2" y="142.2">B5</text>
<text x="126.5" y="141">9</text>
<text x="144.3" y="138.4">3</text>
<text x="144.3" y="141">4</text>
<text x="144.3" y="143.5">5</text>
<text x="265.1" y="139.7">15</text>
<text x="265.1" y="142.2">16</text>
<text x="38.2" y="147.3">A7</text>
<text x="38.2" y="149.9">B7</text>
<text x="126.5" y="146">1</text>
<text x="126.5" y="148.6">2</text>
<text x="143.8" y="148.6">10</text>
<text x="144.3" y="146">6</text>
<text x="211.1" y="145.5" transform="rotate(-90 211.1 145.5)">3</text>
<text x="38.2" y="152.4">A6</text>
<text x="38.2" y="154.9">B6</text>
<text x="126.5" y="153.7">8</text>
<text x="143.8" y="151.1">11</text>
<text x="143.8" y="153.7">12</text>
<text x="204.3" y="150.4">1</text>
<text x="211.1" y="153.1" transform="rotate(-90 211.1 153.1)">2</text>
<text x="135.6" y="160.8" transform="rotate(-90 135.6 160.8)">7</text>
<text x="143.8" y="156.2">13</text>
<text x="38.2" y="162.6">A8</text>
<text x="38.2" y="165.1">B8</text>
<text x="18.8" y="171.5" transform="rotate(-90 18.8 171.5)">S1</text>
<text x="26.4" y="171.6" transform="rotate(-90 26.4 171.6)">A1</text>
</g>
<g font-size="1.8" fill="#0f0f0f">
<text x="161.6" y="35.5">CONTRAST</text>
<text x="215.9" y="35.5">LCD_V0</text>
<text x="28.5" y="38">LCD_RS</text>
<text x="29.8" y="40.5">LCD_E</text>
<text x="26" y="43.1">LCD_DATA</text>
<text x="33.2" y="45.6">G1</text>
<text x="118.1" y="45.6">USBDM</text>
<text x="245.9" y="45.6">LCD_V0</text>
<text x="25.7" y="53.2">CONTRAST</text>
<text x="27.3" y="48.2">LCD_CLK</text>
<text x="32" y="50.7">RST</text>
<text x="118.1" y="53.2">B1</text>
<text x="118.1" y="50.7">B0</text>
<text x="118.1" y="48.2">USBDP</text>
<text x="245.7" y="48.2">LCD_RS</text>
<text x="246.9" y="53.2">LCD_E</text>
<text x="29" y="55.8">R_PWM</text>
<text x="118.1" y="55.8">G0</text>
<text x="244.6" y="55.8">LCD_DB0</text>
<text x="244.6" y="58.3">LCD_DB1</text>
<text x="244.6" y="65.9">LCD_DB4</text>
<text x="244.6" y="63.4">LCD_DB3</text>
<text x="244.6" y="60.9">LCD_DB2</text>
<text x="231.1" y="71">LCD_R</text>
<text x="244.6" y="68.5">LCD_DB5</text>
<text x="244.6" y="71">LCD_DB6</text>
<text x="177.6" y="77.4">R_PWM</text>
<text x="244.6" y="73.6">LCD_DB7</text>
<text x="246.7" y="81.2">LCD_G</text>
<text x="246.8" y="83.7">LCD_B</text>
<text x="246.8" y="78.6">LCD_R</text>
<text x="62.2" y="86.3">RST</text>
<text x="231.1" y="88.8">LCD_G</text>
<text x="103.5" y="92.6">LCD_CLK</text>
<text x="181.8" y="95.1">G1</text>
<text x="102.2" y="96.4">LCD_DATA</text>
<text x="157.5" y="101.5">LCD_DB1</text>
<text x="157.5" y="97.7">LCD_DB0</text>
<text x="157.5" y="106.6">LCD_DB3</text>
<text x="157.5" y="104">LCD_DB2</text>
<text x="246.8" y="106.6">LCD_R</text>
<text x="157.5" y="111.7">LCD_DB5</text>
<text x="157.5" y="109.1">LCD_DB4</text>
<text x="181.8" y="112.9">G0</text>
<text x="157.5" y="116.7">LCD_DB7</text>
<text x="157.5" y="114.2">LCD_DB6</text>
<text x="245.7" y="116.7">LCD_RS</text>
<text x="245.9" y="114.2">LCD_V0</text>
<text x="231.1" y="124.4">LCD_B</text>
<text x="244.6" y="124.4">LCD_DB0</text>
<text x="246.9" y="121.8">LCD_E</text>
<text x="181.9" y="130.7">B1</text>
<text x="244.6" y="126.9">LCD_DB1</text>
<text x="244.6" y="129.4">LCD_DB2</text>
<text x="244.6" y="132">LCD_DB3</text>
<text x="244.6" y="134.5">LCD_DB4</text>
<text x="244.6" y="137.1">LCD_DB5</text>
<text x="156.2" y="138.3">LCD_DB0</text>
<text x="156.2" y="143.4">LCD_DB2</text>
<text x="156.2" y="140.9">LCD_DB1</text>
<text x="244.6" y="139.6">LCD_DB6</text>
<text x="244.6" y="142.1">LCD_DB7</text>
<text x="53.3" y="149.8">USBDM</text>
<text x="106" y="145.9">LCD_DATA</text>
<text x="156.2" y="148.5">LCD_DB4</text>
<text x="156.2" y="145.9">LCD_DB3</text>
<text x="181.9" y="148.5">B0</text>
<text x="53.3" y="154.8">USBDP</text>
<text x="107.3" y="153.6">LCD_CLK</text>
<text x="156.2" y="151">LCD_DB5</text>
<text x="156.2" y="153.6">LCD_DB6</text>
<text x="156.2" y="156.1">LCD_DB7</text>
</g>
</svg>
